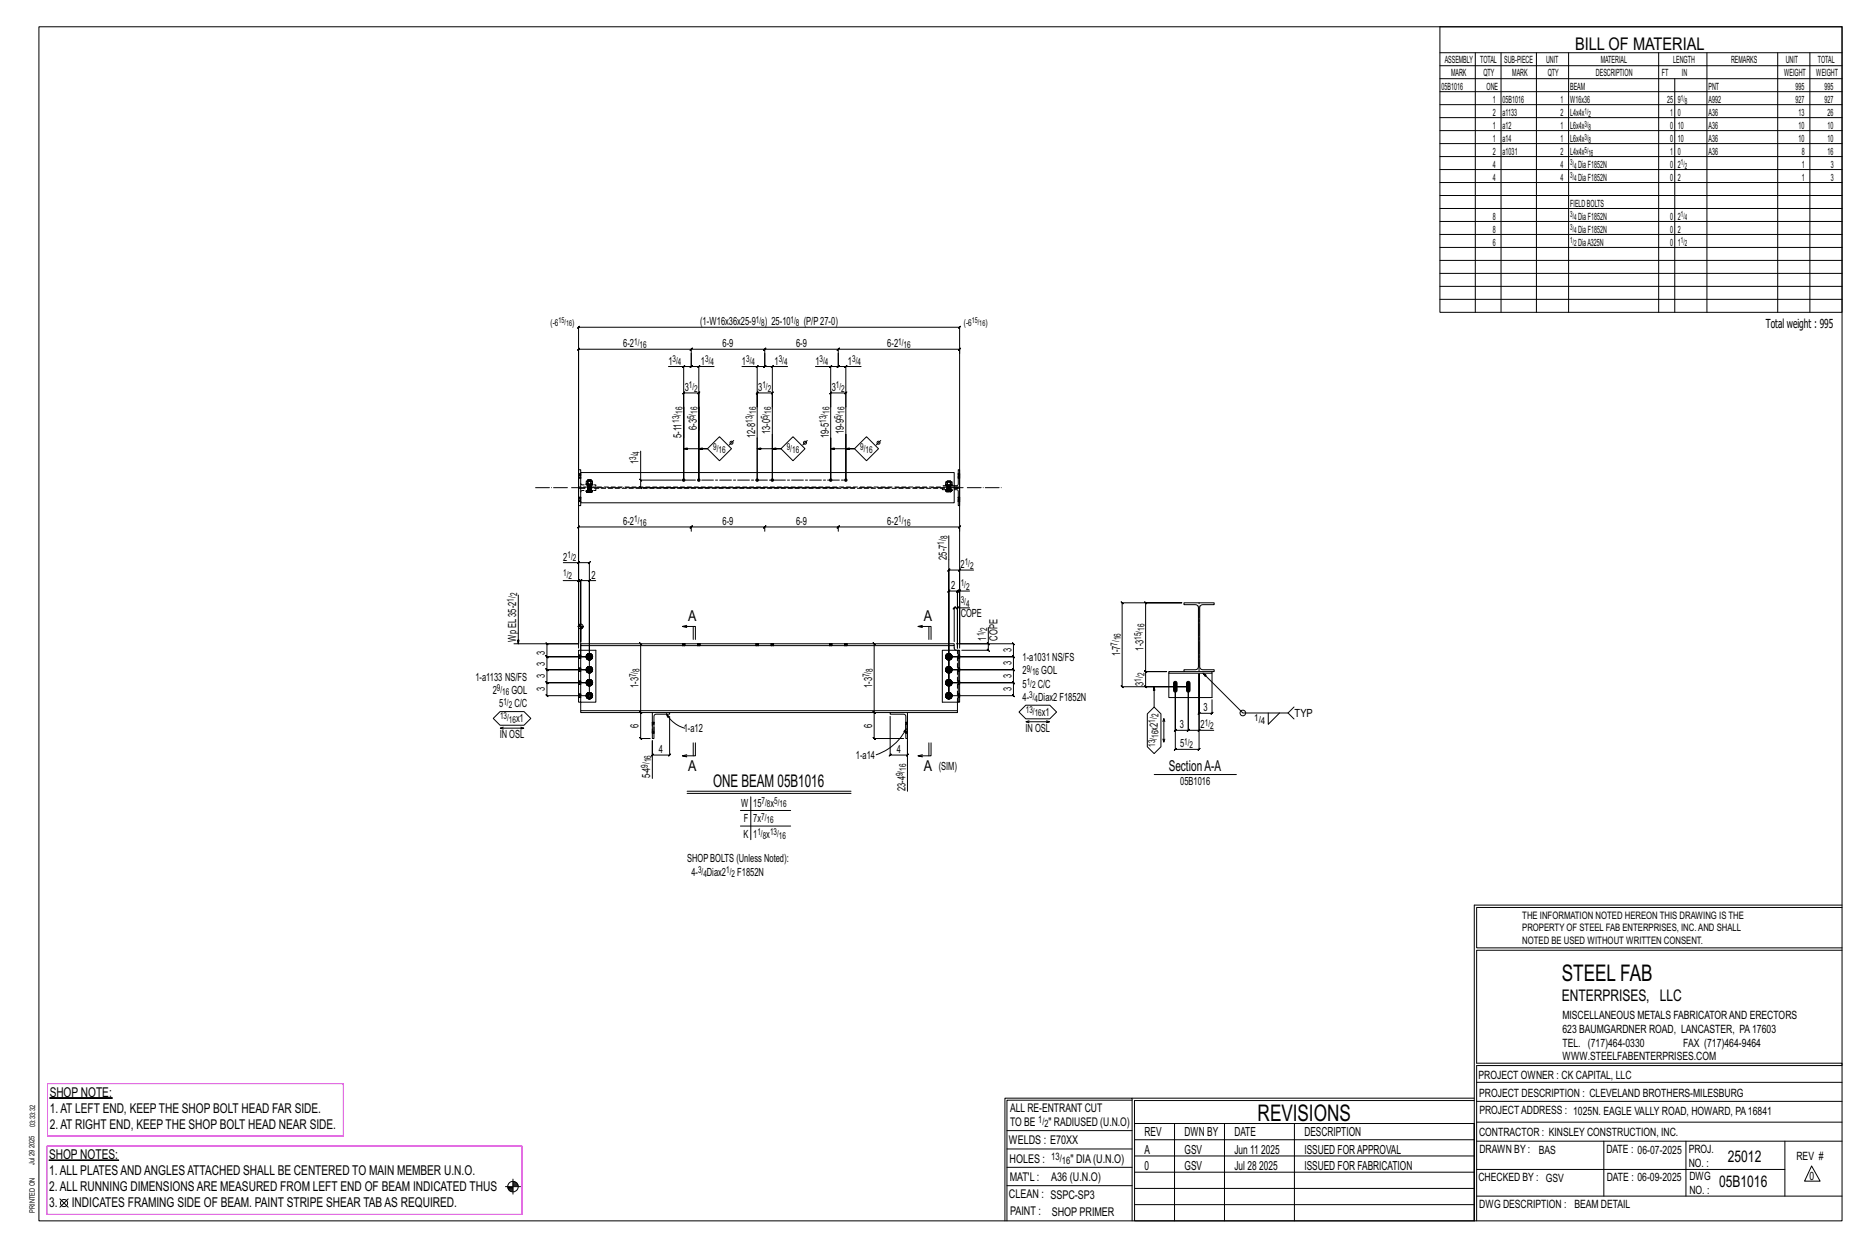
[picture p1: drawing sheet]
<svg xmlns="http://www.w3.org/2000/svg" width="914mm" height="610mm" viewBox="0 0 914 610" stroke-linecap="round" stroke-linejoin="round" font-family="sans-serif">
<g fill="#000" stroke="#000" stroke-width=".49">
<path d="M575 334h1v4a.9 .9 0 0 1-1 1 .9 .9 0 0 1-1-1zM581 334h1l1 4a.9 .9 0 0 1-1 1 .9 .9 0 0 1-1-1zM24 537h31zM24 568h34z"/>
<circle cx="335" cy="235" r=".6"/>
<circle cx="342" cy="235" r=".6"/>
<circle cx="371" cy="235" r=".6"/>
<circle cx="378" cy="235" r=".6"/>
<circle cx="407" cy="235" r=".6"/>
<circle cx="414" cy="235" r=".6"/>
</g>
<g fill="none" stroke="#000" stroke-width=".49">
<path d="M19 13h883v584h-883zM705 13h197v140h-197zM705 26h197M705 32h197M705 39h197M722 26v127M735 26v127M752 26v127M768 26v127M812 26v127M820 39v114M836 26v127"/>
<path d="M870 26v127M886 26v127M705 45h197M705 51h197M705 58h197M705 64h197M705 70h197M705 77h197M705 83h197M705 89h197M705 96h197M705 102h197"/>
<path d="M705 108h197M705 115h197M705 121h197M705 127h197M705 134h197M705 140h197M705 146h197M327 179h8v56v-43l-1 1 1-1h7v1l1-1h-1v43v-56h8M335 179l-1 1 1-1zM338 173v6h1l-1 1v-1h-3M338 173v6v1l1-1h-1h4M338 173l1-3-1 1h-55l1-1-1 1v70"/>
<path d="M338 171h36l1-1-1 3M339 170l-1 1zM342 180l1-1zM363 179h8v20v-7l-1 1 1-1h7v1l1-1h-1v7M371 179l-1 1zM374 173v6h1l-1 1v-1h-3M374 173v6v1l1-1h-1h4M374 171h36l1-1-1 3M375 170l-1 1zM378 180l1-1zM386 179h-8v20M399 179h8v20"/>
<path d="M406 180l1-1zM410 171l1-1-1 1zM410 173v6h1l-1 1v-1h-3M410 173v6v1l1-1h-1h4M410 171h60h-1l1-1v3M415 179l-1 1zM422 179h-8v20M371 199v36M378 199v36M407 199v-7l-1 1 1-1h7v1l1-1h-1v7M407 199v36M414 199v36"/>
<path d="M335 214v-15v36M335 220h11h-4M342 210v-11v36M352 214l6 6-6 5-6-5zM359 215l-2 3M371 214v21zM371 220h11h-4M378 213v22zM388 214l6 6-6 5-6-5zM395 215l-2 3M407 220h11h-4M424 214l6 6-6 5-6-5z"/>
<path d="M431 215l-2 3M283 232h.1M283 234h.1M284 231h183v15h-183zM284 239h-1v8h1v-1M284 231v-1h-1v8h1M284 232h.1M284 234h.1M287 237h3zM287 240h.1M287 237v-2h1v2M287 240l1 1"/>
<path d="M287 240h1h-1l1 1-1-1M288 237h.1M288 238h.1M288 239h.1M288 240h.1M289 240h-1v1M289 237v-2h-1h1h1v2M289 237h.1M289 238h.1M289 239h.1M289 240h.1M290 240h.1"/>
<path d="M313 234l1 1zM314 221v14h20M314 235v4l-1-1 1 1h96M463 237l3 1zM463 240h.1M463 237v-1h1v1M463 240l1 1M463 240h1h-1l1 1-1-1M464 238h.1M464 239h.1M464 240h.1M465 240h-1v1"/>
<path d="M465 237v-1l-1-1 2 1v1M465 238h.1M465 239h.1M465 240h.1M466 240h.1M467 238h2v1h-2M467 238l2-1v-7h1v8h-2M468 239h2v8h-1v-7h-2M469 232h.1M469 234h.1M470 232h.1M470 234h.1"/>
<path d="M283 243h.1M283 245h.1M284 243h.1M284 245h.1M288 241v-1h2l-1 1M288 241l2-1-1 1M290 240l-1 1M338 260l1-3-1 1h-55l1-1-1 1v59M338 258h36l1-1-1 3M339 257l-1 1zM374 258h36l1-1-1 3M375 257l-1 1z"/>
<path d="M410 258l1-1-1 1zM410 258h60h-1l1-1v3M464 241v-1h2l-1 1M464 241l2-1-1 1M466 240l-1 1M469 243h.1M469 245h.1M470 243h.1M470 245h.1M276 275h7v40v-31h-7M283 275h5v1l1-1h-1v65h-20v1l-1-1h1v-6v1l-1-1h1h20h-20v1l-1-1h1v-6l-1-1 1 1h20h-20l-1-1 1 1v-7v1l-1-1 1 1-1-1h1v-6l-1-1 1 1h15M284 275l-1 1z"/>
<path d="M464 262v78v-61l1-1-1 1h6M470 278l-1 1zM477 279h-7v36h26v-1l1 1h-1v6l1 1-1-1h-32h32l1 1-1-1v7v-1l1 1h-1h-32h32v-1l1 1h-1v6l1 1-1-1h-32h32l1 1-1-1v6l1 1-1-1h-32v-51v1l1-1h-1h5l-1 1 1-1v28M254 291v24M283 285l1-1zM283 284h9M288 285l1-1zM288 284v37h-20h20M468 298l1-1zM469 297h-2h1l-1 1v-1v17M469 290l1-1zM470 289h-1l-1 1 1-1v28"/>
<path d="M475 289h-5v28M475 297h-6v20M549 294v1h29h-17l-1-1 1 1v34l-1-1 1 1h10h-10l-1-1 1 1v7l-1-1 1 1h21h-33h1l-1-1v1v-41h1zM580 295h14v1h-6l-1 1v30l2 1h5v1h-14v-1h6l1-2v-29l-2-1h-5zM252 315h31M283 306h3M283 318h1v26h-1zM283 315v-155v1l1-1h-1h187l-1 1 1-1v155M283 306h.1M284 306h.1M284 305v1M284 315h183v1h-183z"/>
<path d="M284 305v9v-30v1l1-1-1 1 1-1h-1v37M284 316v2h8v26h-8v4M284 306v2M285 306v2M285 306v1M288 320h-1M288 320v1M289 320h-1M314 315l-1-1 1 1v34l-1-1 1 1-1-1 1 1v12h-1l1 1v-1h4M334 315h.1M334 316h.1M335 315h.1"/>
<path d="M335 316h.1M336 307l-2-1h6v7M336 306h-2M339 306v7M341 315h.1M341 316h.1M343 315h.1M343 316h.1M370 315h.1M370 316h.1M371 315h.1M371 316h.1"/>
<path d="M377 315h.1M377 316h.1M379 315h.1M379 316h.1M406 315h.1M406 316h.1M407 315h.1M407 316h.1M413 315h.1M413 316h.1M415 315h.1M415 316h.1"/>
<path d="M428 315l-1-1 1 1v34l-1-1 1 1-1-1 1 1v12h-1l1 1v-1h14M452 307l-3-1h7v7M452 306h-3M455 306v7M464 320h-1M464 320v1M465 320h-1M467 316v1l1 1M469 318h1v26h-1zM469 318h-8v26h8M483 314l1 1zM484 307v8h-16"/>
<path d="M484 315v3h-1l1 1v-1h-13M287 334h.1M287 328h.1M287 321h.1M287 340h.1M287 333v1M287 327v1M287 335h1M287 329h1M287 322l1 1M287 334v1M287 321v1"/>
<path d="M288 340l-1-1v1v1h1M288 334l-1-1v1v1l1-1M288 327h-1v1v1l1-1M288 321l-1-1v1v1h1M288 335v1M288 328v1M288 322v1M288 339h-1M288 333h-1M288 326l-1 1M288 335h1M288 329h1"/>
<path d="M288 322l1 1M288 339v1M288 339h1h1l-1 1M288 332v1M288 333h1h1h-1M288 326v1M288 327l1-1 1 1h-1M288 320h1h1l-1 1M289 339l1 1v1M289 333l1 1v1M289 327l1 1M289 320l1 1v1"/>
<path d="M289 339h-1M289 333h-1M289 326l-1 1M289 335h1h-1h-1M289 328l1 1h-1h-1M289 322h1l-1 1-1-1M289 334l1 1M289 328h1v1M289 322h1M290 334l-1 1M290 328l-1 1M290 321l-1 1"/>
<path d="M290 339v1h-1M290 333l-1 1M290 327h-1M290 320v1h-1M290 340h.1M290 333v1M290 327v1M290 321h.1M463 334h.1M463 328h.1M463 321h.1M463 327v1"/>
<path d="M463 333v1M463 340h.1M463 322l1 1M463 329h1M463 335h1M463 321v1M463 334v1M464 321l-1-1v1v1h1M464 327h-1v1v1l1-1M464 334l-1-1v1v1l1-1M464 340l-1-1v1v1h1M464 322v1"/>
<path d="M464 328v1M464 335v1M464 326l-1 1M464 333h-1M464 339h-1M464 322l1 1M464 329h1M464 335h1M464 320h1h1l-1 1M464 326v1M464 327l1-1 1 1h-1M464 332v1"/>
<path d="M464 333h1h1h-1M464 339v1M464 339h1h1l-1 1M465 320l1 1v1M465 327l1 1M465 333l1 1v1M465 339l1 1v1M465 326l-1 1M465 333h-1M465 339h-1M465 322h1l-1 1-1-1M465 328l1 1h-1h-1"/>
<path d="M465 335h1h-1h-1M465 322h1M465 328h1v1M465 334l1 1M465 321v1M465 328v1M465 334v1M466 320v1h-1M466 327h-1M466 333l-1 1M466 339v1h-1M466 321h.1"/>
<path d="M466 327v1M466 333v1M466 340h.1M565 336v10M572 329v12h21v-12M580 329h-8h21M587 330v37v-1l-1 1h1h-12l1-1-1 1v-31v21v1l1-1h-1h7l-1 1 1-1v-21v21l-1 1 1-1h5M589 329l19 20h23l2-3M241 351l4-3h12l3 3-3 4h-12zM245 356h11l-1 1M246 356h-1l1 1M255 356h1"/>
<path d="M287 341l1 1M287 340v1M288 341v1M288 341l1 1M289 341h1l-1 1-1-1M289 341h1M290 340l-1 1M319 353h.1M319 359h.1M319 349h9h-7l-1 1v11h-1zM320 353h.1M320 359h.1"/>
<path d="M326 349l1 2zM326 349a15 15 0 0 0 9 7M328 350v19l-1 1 1-1h-9h1l-1 1v-1v-7v19M328 349h108M436 349h8v12h-1v-11l-1-1h-6zM443 353h.1M443 359h.1M444 357l-1 1h-1zM444 357a25 25 0 0 1-15 12M444 350v19h1l-1 1v-1h-8l-1 1 1-1v-19M444 353h.1M444 359h.1"/>
<path d="M463 341l1 1M463 340v1M464 341v1M464 341l1 1M465 341h1l-1 1-1-1M465 341h1M465 340v1M469 348h-185v1h35M469 344v5h-25M499 348l3-3h12l3 3-3 4h-12zM502 353h12l-2 1M504 353h-2l2 1"/>
<path d="M512 353h2M565 346l3 3v16l-3 4-3-4v-16zM569 353l1-1v1M570 352v11l-1-1M587 357l-1 1zM593 342v7l1-1-1 1h-6v-1l-1 1h1v-19v27h7M621 349v5l5-5M631 349l2 3M336 369l-2 1M339 363v7M340 363v7h-6h2M444 362v25"/>
<path d="M452 369l-3 1M455 363v7M456 363v7h-7h3M565 379h40M570 362v1M336 387h81M336 388h81M362 397h25M368 390v21M362 404h25M722 443v154M722 443h180"/>
<path d="M902 444h-179v20h179M902 465h-179v55h179v1h-179v76M554 538h-61v59M554 537h168M722 538h-167v13M723 539h179M723 530h179M493 553h61M555 550h167v47h-167zM555 558h167M575 550v47M599 550v47"/>
<path d="M634 550v47M723 549h179M723 558h179M785 558v27M825 558v27M874 558v27M251 577v7M251 579h2M251 580h3M251 578h2M493 571h61M493 562h61"/>
<path d="M555 573h167M555 566h167M723 572h151M887 570l4 8h-8zM29 587l4 4M33 587l-4 4M247 581h8M249 581h2M249 582h2M250 583h1M492 597v-60h62v60M493 580h61"/>
<path d="M555 589h167M555 581h167M723 585h179"/>
<circle cx="358" cy="217" r=".7"/>
<circle cx="394" cy="217" r=".7"/>
<circle cx="430" cy="217" r=".7"/>
<circle cx="284" cy="306" r="1.2"/>
<circle cx="608" cy="349" r="1.4"/>
<circle cx="31" cy="589" r="1.8"/>
<circle cx="251" cy="581" r="2.6"/>
</g>
<path d="M23 530h145v26h-145zM23 561h233v33h-233z" fill="none" stroke="#f0f" stroke-width=".5"/>
<g fill="none" stroke="#000" stroke-width=".49" stroke-dasharray="2 1.4">
<path d="M283 233h1M283 232h1M283 232h.1M283 234h.1M283 234h1M283 233l1 1M284 239h183M284 232h-1M284 232h.1M284 233h-1h1M287 240h.1M287 237h1h-1v-2h1v2v-2v2h1h-1"/>
<path d="M287 240l1 1M287 240h1M288 238h.1M288 238v1M288 239v1M288 239h.1M288 237h.1M288 237v1M288 237v3zM288 240h.1M288 235h.1M288 235h1"/>
<path d="M288 237h-1h1M288 237h1M288 239v-1M288 238v-1M288 238v1zM288 237v1zM288 239l1-1M288 238h1M288 239l1 1zM288 238l1-1M288 240h2M289 239v-1"/>
<path d="M289 239v1M289 238v-1M289 240h.1M289 237h.1M289 235h.1M289 240h1M289 237h1M289 235v2zM289 237h1h-1v-2h1v2M289 237v3zM289 239h.1M289 240v-1"/>
<path d="M289 238h.1M290 240l-1 1zM290 237h.1M290 240h.1M292 238v-1h-7l-1-1M461 239v1h6M463 240h.1M463 237h1h-1v-1h1v1v-1v1h1h-1M463 240l1 1M463 240h1M464 238h.1M464 238v1"/>
<path d="M464 239v1M464 239h.1M464 238v2zM464 240h.1M464 236v-1M464 236h1M464 236h.1M464 238h-1l1-1M464 238h1M464 237h1M464 239v-1M464 235h1"/>
<path d="M464 238v1zM464 239l1-1M464 239l1 1zM464 240h2M465 239v-1M465 239v1M465 238h.1M465 240h.1M465 236h.1M465 240h1M465 238h1M465 237h1"/>
<path d="M465 235v1M465 236v1zM465 237h1h-1v-1h1v1M465 238v2zM465 239h.1M465 240v-1M466 240l-1 1zM466 238h.1M466 237v1M466 240h.1M467 238h-6M467 238h-183"/>
<path d="M469 234h.1M469 233h1l-1-1M469 234h1M470 232h-1M470 233h-1M470 234h-1M470 234h.1M470 232h.1M470 233l-1-1M283 244h1M283 243h.1M283 245h.1"/>
<path d="M283 245h1M284 241l1-1h7v-1M284 243h-1M284 243h.1M284 245l-1-1 1 1M287 240v1M287 241v-1l1 1-1-1h1M288 241h.1M288 240v1l1-1M288 241v-1h1M289 241h.1M289 241l1-1"/>
<path d="M463 240v1M463 241v-1l1 1-1-1h1M464 241h.1M464 240v1l1-1M464 241v-1h1M465 241h.1M465 241l1-1M469 245h.1M469 244l1 1-1-1M469 245h1M470 243h-1M470 245h-1"/>
<path d="M470 245h.1M470 243h.1M470 244l-1-1M470 244h-1M288 320h1zM288 320h.1M288 320h1h-1h1zM289 320h1zM289 320h1M289 320l1 1zM334 315v1M334 315h.1"/>
<path d="M335 315v1zM335 315l-1 1M335 316h-1M335 315v1M335 315h.1M335 316h.1M335 316v-1M341 315v1M341 315h1M342 315l-1 1M342 315v1M342 315v1z"/>
<path d="M342 316h.1M343 315h.1M343 316h.1M343 316v-1M370 315v1M370 315h.1M371 315v1zM371 315l-1 1M371 316h-1M371 315v1M371 315h.1M371 316h.1"/>
<path d="M371 316v-1M377 315v1M377 315h1M378 315l-1 1M378 315v1M378 315v1zM378 316h.1M379 315h.1M379 316h.1M379 316v-1M406 315v1M406 315h.1"/>
<path d="M407 315v1zM407 315l-1 1M407 316h-1M407 315v1M407 315h.1M407 316h.1M407 316v-1M413 315v1M413 315h.1M414 315l-1 1M414 315v1zM414 315v1"/>
<path d="M414 316h.1M415 315h.1M415 316h.1M415 316v-1M464 320h1zM464 320h.1M464 320h1h-1h1zM465 320h1zM465 320h1M465 320l1 1zM283 340h1M283 335h1z"/>
<path d="M283 335h.1M283 334l1 1M283 334h1M283 333h1M283 328l1 1zM283 328h.1M283 328h1M283 327h1M283 322h1zM283 322h.1M283 322h1M283 321h1"/>
<path d="M284 334h-1l1 1M284 328h-1h1M284 322l-1-1 1 1M287 334v1zM287 328h.1M287 321v1zM287 334l1-1-1 1 1 1-1-1M287 328l1-2-1 2 1 1-1-1M287 321l1-1-1 1 1 2-1-2M287 340h.1M287 333v1zM287 335h.1"/>
<path d="M287 327v1zM287 328v1zM287 321h.1M287 322h.1M287 335v-1M287 333v1M287 327v1M287 322v-1M287 339v1zM287 339h1zM287 333h.1M287 335h1z"/>
<path d="M287 333h1zM287 327h.1M287 329h1zM287 327l1-1zM287 320v1zM287 322l1 1zM287 320h1zM287 339h1M287 335h1M287 333h1M287 329h1M287 327l1-1"/>
<path d="M287 322l1 1M287 320h1M288 340v-1M288 334v1M288 334v-1M288 328v1M288 327h.1M288 322h.1M288 321v-1M288 334h.1M288 328h.1M288 321v1z"/>
<path d="M288 339h1zM288 335h1zM288 333h1zM288 329h1zM288 326h1zM288 323h1zM288 340l-1-1v1v1h1M288 333h-1v1v-1v2h1M288 327h-1v1v-1v1v1v-1v1l1-1M288 321l-1-1v1v1h1M288 340h.1M288 334v1z"/>
<path d="M288 334v-1zM288 327v1zM288 321h.1M288 339h.1M288 335v1zM288 333v-1zM288 329h.1M288 326h.1M288 323h.1M288 335v1v-1v1v-1zM288 335h.1M288 333h.1"/>
<path d="M288 322v1zM288 340h1zM288 339h1h-1h1zM288 332v1v-1v1M288 336l1-1zM288 336l1-1M288 335h1M288 332l1 1-1-1 1 1zM288 332l1 1zM288 326v1M288 329h1M288 328h1z"/>
<path d="M288 327h1zM288 326h1h-1h1v1zM288 323h1M288 322l1 1M288 322h1zM288 321h1zM289 340h.1M289 339v1M289 335h.1M289 335v-1zM289 333v1zM289 333h.1"/>
<path d="M289 329v-1M289 328h.1M289 327h.1M289 322h.1M289 321h.1M289 320v1M289 339h1zM289 339h1M289 335h1zM289 335h1M289 333h1zM289 333h1"/>
<path d="M289 329h1zM289 329h1M289 326l1 1zM289 326l1 1M289 323l1-1zM289 323l1-1M289 334h.1M289 327v1zM289 339l1 1zM289 333l1 1zM289 326l1 2zM289 321v1z"/>
<path d="M289 340h1v-1M289 334l1 1M289 334l1-1M289 328h1v1M289 327h1M289 322h1M289 321h1v-1M290 339l-1 1 1 1M290 335v-1M290 333h-1l1 2M290 329v-1M290 327h-1l1 1"/>
<path d="M290 322v-1M290 320l-1 1 1 1M290 339v1zM290 333h.1M290 327h.1M290 320v1zM290 340h.1M290 333v1zM290 333v1M290 327v1zM290 327v1M290 321h.1"/>
<path d="M290 335h.1M290 328v1zM290 322h.1M290 334l-1 1zM290 328l-1 1zM290 321l-1 2zM290 334v1zM290 328h.1M290 321v1zM463 321v1zM463 328h.1M463 334v1z"/>
<path d="M463 321l1-1-1 1 1 2-1-2M463 328l1-2-1 2 1 1-1-1M463 334l1-1-1 1 1 1-1-1M463 321h.1M463 322h.1M463 327v1zM463 328v1zM463 333v1zM463 335h.1M463 340h.1M463 322v-1M463 327v1"/>
<path d="M463 335v-1M463 333v1M463 320v1zM463 322l1 1zM463 320h1zM463 327h.1M463 329h1zM463 327l1-1zM463 333h.1M463 335h1zM463 333h1zM463 339v1z"/>
<path d="M463 339h1zM463 322l1 1M463 320h1M463 329h1M463 327l1-1M463 335h1M463 333h1M463 339h1M464 322h.1M464 321v-1M464 328v1M464 327h.1"/>
<path d="M464 334v1M464 334v-1M464 340v-1M464 321v1zM464 328h.1M464 334h.1M464 323h1zM464 329h1zM464 326h1zM464 335h1zM464 333h1zM464 339h1z"/>
<path d="M464 321l-1-1v1v1h1M464 327h-1v1v-1v1v1v-1v1l1-1M464 333h-1v1v-1v2h1M464 340l-1-1v1v1h1M464 321h.1M464 327v1zM464 334v1zM464 334v-1zM464 340h.1M464 323h.1M464 329h.1M464 326h.1"/>
<path d="M464 335v1zM464 333v-1zM464 339h.1M464 322v1zM464 335v1v-1v1v-1zM464 335h.1M464 333h.1M464 323h1M464 322l1 1M464 322h1zM464 321h1zM464 326v1"/>
<path d="M464 329h1M464 328h1zM464 327h1zM464 326h1h-1h1v1zM464 332v1v-1v1M464 336l1-1zM464 336l1-1M464 335h1M464 332l1 1-1-1 1 1zM464 332l1 1zM464 340h1zM464 339h1h-1h1z"/>
<path d="M465 322h.1M465 321h.1M465 320v1M465 329v-1M465 328h.1M465 327h.1M465 335h.1M465 335v-1zM465 333v1zM465 333h.1M465 340h.1M465 339v1"/>
<path d="M465 323l1-1zM465 323l1-1M465 329h1zM465 329h1M465 326l1 1zM465 326l1 1M465 335h1zM465 335h1M465 333h1zM465 333h1M465 339h1zM465 339h1"/>
<path d="M465 327v1zM465 334h.1M465 326l1 2zM465 333l1 1zM465 339l1 1zM465 321v1zM465 322h1M465 321h1v-1M465 328h1v1M465 327h1M465 334l1 1M465 334l1-1"/>
<path d="M465 340h1v-1M466 322l-1-1M466 320l-1 1 1 1M466 329l-1-1M466 327h-1l1 1M466 335l-1-1M466 333h-1l1 2M466 339l-1 1 1 1M466 320v1zM466 327h.1M466 333h.1M466 339v1z"/>
<path d="M466 321h.1M466 327v1zM466 327v1M466 333v1zM466 333v1M466 340h.1M466 322h.1M466 328v1zM466 335h.1M466 321l-1 2zM466 328l-1 1zM466 334l-1 1z"/>
<path d="M466 321v1zM466 328h.1M466 334v1zM469 320l1 1zM469 321h1h-1M469 327h1zM469 327l1 1-1-1M469 333h1zM469 334h1l-1-1M469 340h1zM470 321h.1M470 321h-1"/>
<path d="M470 322h-1M470 327h.1M470 327h-1M470 328h-1M470 333h.1M470 334l-1-1M470 334h-1M470 335h-1M470 340h.1M283 341h1zM283 341h.1M283 341h1"/>
<path d="M284 341l-1-1 1 1M287 340v1zM287 340l1-1-1 1 1 2-1-2M287 341h.1M287 341v-1M287 341l1 1zM287 341l1 1M288 341h.1M288 340v1zM288 342h1zM288 342h.1M288 341v1z"/>
<path d="M288 342h1M288 341l1 1M288 341h1zM289 341h.1M289 342l1-1zM289 342l1-1M289 340v1zM289 341h1M290 341v-1M290 341h.1M290 340l-1 2zM290 340v1z"/>
<path d="M319 354h1M319 353h.1M319 359h.1M319 358l1 1M319 358h1M319 359h1M320 353h-1M320 353h.1M320 358v-4h-1v4h1M443 359h.1M443 354v4h1v-4h-1M443 359h1"/>
<path d="M444 353h-1M444 358h-1M444 359h.1M444 353h.1M444 354l-1-1M444 354h-1M463 340v1zM463 340l1-1-1 1 1 2-1-2M463 341h.1M463 341v-1M463 341l1 1zM463 341l1 1"/>
<path d="M464 341h.1M464 340v1zM464 342h1zM464 342h.1M464 341v1zM464 342h1M464 341l1 1M464 341h1zM465 341h.1M465 342l1-1zM465 342l1-1M465 340v1z"/>
<path d="M465 341h1M466 341l-1-1M466 341h.1M466 340l-1 2zM466 340v1zM469 344v-26M469 340h1h-1M470 340h-1M470 341h-1"/>
</g>
<path d="M262 239h229" fill="none" stroke="#000" stroke-width=".49" stroke-dasharray="6.8 1 0 1"/>
<path d="M335 235h79M587 329v-34" fill="none" stroke="#000" stroke-width=".49" stroke-dasharray="5.8 1 1 1"/>
<g font-size="11.2">
<text x="764" y="480">STEEL FAB</text>
<text x="616" y="548">REVISIONS</text>
</g>
<g font-size="8.6">
<text x="771" y="24">BILL OF MATERIAL</text>
<text x="349" y="385">ONE BEAM 05B1016</text>
</g>
<g font-size="7.9">
<text x="765" y="490">ENTERPRISES, LLC</text>
<text x="846" y="569">25012</text>
<text x="842" y="581">05B1016</text>
</g>
<g font-size="7.3">
<text x="337" y="304">A</text>
<text x="452" y="304">A</text>
<text x="337" y="377">A</text>
<text x="452" y="377">A</text>
<text x="572" y="377">SectionA-A</text>
</g>
<g font-size="6.6">
<text x="24" y="537">SHOP NOTE:</text>
<text x="24" y="545">1.AT LEFT END, KEEP THE SHOP BOLT HEAD FAR SIDE.</text>
<text x="24" y="552">2.AT RIGHT END, KEEP THE SHOP BOLT HEAD NEAR SIDE.</text>
<text x="24" y="567">SHOP NOTES:</text>
<text x="24" y="575">1.ALL PLATESANDANGLESATTACHED SHALL BE CENTERED TO MAIN MEMBER U.N.O.</text>
<text x="24" y="583">2.ALL RUNNING DIMENSIONSARE MEASURED FROM LEFT END OF BEAM INDICATED THUS</text>
<text x="24" y="591">3.</text>
<text x="35" y="591">INDICATES FRAMING SIDE OF BEAM. PAINT STRIPE SHEAR TABAS REQUIRED.</text>
</g>
<g font-size="6.1">
<text x="864" y="161">Total weight : 995</text>
<text x="560" y="556">REV</text>
<text x="580" y="556">DWN BY</text>
<text x="604" y="556">DATE</text>
<text x="639" y="556">DESCRIPTION</text>
<text x="560" y="564">A</text>
<text x="580" y="564">GSV</text>
<text x="604" y="564">Jun 11</text>
<text x="617" y="564">2025</text>
<text x="639" y="564">ISSUED FORAPPROVAL</text>
<text x="560" y="572">0</text>
<text x="580" y="572">GSV</text>
<text x="604" y="572">Jul 28</text>
<text x="616" y="572">2025</text>
<text x="639" y="572">ISSUED FOR FABRICATION</text>
</g>
<g font-size="5.9">
<text x="494" y="560">WELDS : E70XX</text>
<text x="494" y="569">HOLES :</text>
<text x="524" y="569">&quot; DIA(U.N.O)</text>
<text x="494" y="578">MAT'L :</text>
<text x="515" y="578">A36 (U.N.O)</text>
<text x="494" y="586">CLEAN : SSPC-SP3</text>
<text x="495" y="595">PAINT :</text>
<text x="515" y="595">SHOP PRIMER</text>
</g>
<g font-size="5.8">
<text x="494" y="544">ALL RE-ENTRANT CUT</text>
<text x="494" y="551">TO BE</text>
<text x="513" y="551">&quot; RADIUSED (U.N.O)</text>
</g>
<g font-size="5.6">
<text x="765" y="499">MISCELLANEOUS METALS FABRICATORAND ERECTORS</text>
<text x="765" y="505">623 BAUMGARDNER ROAD, LANCASTER, PA17603</text>
<text x="765" y="512">TEL. (717)464-0330</text>
<text x="824" y="512">FAX (717)464-9464</text>
<text x="765" y="519">WWW.STEELFABENTERPRISES.COM</text>
<text x="724" y="528">PROJECT OWNER : CK CAPITAL, LLC</text>
<text x="724" y="537">PROJECT DESCRIPTION : CLEVELAND BROTHERS-MILESBURG</text>
<text x="724" y="545">PROJECTADDRESS : 1025N. EAGLE VALLY ROAD, HOWARD, PA16841</text>
<text x="724" y="556">CONTRACTOR : KINSLEY CONSTRUCTION, INC.</text>
<text x="724" y="564">DRAWN BY :</text>
<text x="753" y="564">BAS</text>
<text x="786" y="564">DATE : 06-07-2025</text>
<text x="827" y="564">PROJ.</text>
<text x="879" y="568">REV #</text>
<text x="827" y="571">NO. :</text>
<text x="724" y="578">CHECKED BY : GSV</text>
<text x="787" y="578">DATE : 06-09-2025</text>
<text x="827" y="578">DWG</text>
<text x="886" y="578">0</text>
<text x="827" y="584">NO. :</text>
<text x="724" y="591">DWG DESCRIPTION : BEAM DETAIL</text>
</g>
<g font-size="5.5">
<text x="343" y="159">(1-W16x36x25-9</text>
<text x="374" y="159">) 25-10</text>
<text x="393" y="159">(P/P27-0)</text>
<text x="305" y="170">6-2</text>
<text x="354" y="170">6-9</text>
<text x="390" y="170">6-9</text>
<text x="434" y="170">6-2</text>
<text x="327" y="178">1</text>
<text x="343" y="178">1</text>
<text x="363" y="178">1</text>
<text x="379" y="178">1</text>
<text x="399" y="178">1</text>
<text x="415" y="178">1</text>
<text x="335" y="191">3</text>
<text x="371" y="191">3</text>
<text x="407" y="191">3</text>
<text x="334" y="214" transform="rotate(-90 334 214)">5-11</text>
<text x="341" y="210" transform="rotate(-90 341 210)">6-3</text>
<text x="370" y="214" transform="rotate(-90 370 214)">12-8</text>
<text x="377" y="213" transform="rotate(-90 377 213)">13-0</text>
<text x="406" y="214" transform="rotate(-90 406 214)">19-5</text>
<text x="413" y="213" transform="rotate(-90 413 213)">19-9</text>
<text x="313" y="227" transform="rotate(-90 313 227)">1</text>
<text x="305" y="257">6-2</text>
<text x="354" y="257">6-9</text>
<text x="390" y="257">6-9</text>
<text x="434" y="257">6-2</text>
<text x="276" y="274">2</text>
<text x="463" y="274" transform="rotate(-90 463 274)">25-7</text>
<text x="470" y="278">2</text>
<text x="290" y="283">2</text>
<text x="466" y="288">2</text>
<text x="470" y="302">COPE</text>
<text x="253" y="314" transform="rotate(-90 253 314)">Wp EL35-2</text>
<text x="483" y="313" transform="rotate(-90 483 313)">1</text>
<text x="488" y="313" transform="rotate(-90 488 313)">COPE</text>
<text x="267" y="320" transform="rotate(-90 267 320)">3</text>
<text x="495" y="319" transform="rotate(-90 495 319)">3</text>
<text x="501" y="323">1-a1031 NS/FS</text>
<text x="548" y="321" transform="rotate(-90 548 321)">1-7</text>
<text x="560" y="318" transform="rotate(-90 560 318)">1-3</text>
<text x="267" y="326" transform="rotate(-90 267 326)">3</text>
<text x="495" y="326" transform="rotate(-90 495 326)">3</text>
<text x="501" y="330">2</text>
<text x="510" y="330">GOL</text>
<text x="233" y="333">1-a1133 NS/FS</text>
<text x="267" y="332" transform="rotate(-90 267 332)">3</text>
<text x="495" y="332" transform="rotate(-90 495 332)">3</text>
<text x="560" y="335" transform="rotate(-90 560 335)">3</text>
<text x="241" y="340">2</text>
<text x="250" y="340">GOL</text>
<text x="267" y="338" transform="rotate(-90 267 338)">3</text>
<text x="313" y="337" transform="rotate(-90 313 337)">1-3</text>
<text x="427" y="337" transform="rotate(-90 427 337)">1-3</text>
<text x="495" y="338" transform="rotate(-90 495 338)">3</text>
<text x="501" y="336">5</text>
<text x="508" y="336">C/C</text>
<text x="244" y="346">5</text>
<text x="252" y="346">C/C</text>
<text x="501" y="343">4-</text>
<text x="508" y="343">Diax2 F1852N</text>
<text x="589" y="348">3</text>
<text x="253" y="353">x1</text>
<text x="510" y="350">x1</text>
<text x="634" y="351">TYP</text>
<text x="313" y="356" transform="rotate(-90 313 356)">6</text>
<text x="335" y="358">1-a12</text>
<text x="427" y="356" transform="rotate(-90 427 356)">6</text>
<text x="502" y="358">IN OSL</text>
<text x="567" y="358" transform="rotate(-90 567 358)">x2</text>
<text x="577" y="356">3</text>
<text x="588" y="356">2</text>
<text x="245" y="361">IN OSL</text>
<text x="578" y="366">5</text>
<text x="323" y="368">4</text>
<text x="419" y="371">1-a14</text>
<text x="439" y="368">4</text>
<text x="459" y="377">(SIM)</text>
<text x="318" y="381" transform="rotate(-90 318 381)">5-4</text>
<text x="578" y="384">05B1016</text>
<text x="443" y="387" transform="rotate(-90 443 387)">23-4</text>
<text x="363" y="395">W</text>
<text x="369" y="395">15</text>
<text x="377" y="395">x</text>
<text x="364" y="402">F</text>
<text x="369" y="402">7x</text>
<text x="364" y="410">K</text>
<text x="369" y="410">1</text>
<text x="375" y="410">x</text>
<text x="336" y="422">SHOPBOLTS (Unless Noted):</text>
<text x="338" y="428">4-</text>
<text x="346" y="428">Diax2</text>
<text x="361" y="428">F1852N</text>
</g>
<g font-size="5">
<text x="745" y="450">THE INFORMATION NOTED HEREON THIS DRAWING IS THE</text>
<text x="745" y="456">PROPERTY OF STEEL FAB ENTERPRISES, INC.AND SHALL</text>
<text x="745" y="462">NOTED BE USED WITHOUT WRITTEN CONSENT.</text>
<text x="508" y="550">1/</text>
<text x="511" y="551">2</text>
<text x="515" y="568">13/</text>
<text x="520" y="570">16</text>
</g>
<g font-size="4.9">
<text x="707" y="31">ASSEMBLY</text>
<text x="725" y="31">TOTAL</text>
<text x="736" y="31">SUB-PIECE</text>
<text x="757" y="31">UNIT</text>
<text x="784" y="31">MATERIAL</text>
<text x="819" y="31">LENGTH</text>
<text x="847" y="31">REMARKS</text>
<text x="874" y="31">UNIT</text>
<text x="890" y="31">TOTAL</text>
<text x="710" y="37">MARK</text>
<text x="726" y="37">QTY</text>
<text x="740" y="37">MARK</text>
<text x="758" y="37">QTY</text>
<text x="781" y="37">DESCRIPTION</text>
<text x="814" y="37">FT</text>
<text x="823" y="37">IN</text>
<text x="873" y="37">WEIGHT</text>
<text x="889" y="37">WEIGHT</text>
<text x="706" y="44">05B1016</text>
<text x="728" y="44">ONE</text>
<text x="769" y="44">BEAM</text>
<text x="836" y="44">PNT</text>
<text x="879" y="44">995</text>
<text x="893" y="44">995</text>
<text x="731" y="50">1</text>
<text x="736" y="50">05B1016</text>
<text x="764" y="50">1</text>
<text x="769" y="50">W16x36</text>
<text x="816" y="50">25</text>
<text x="821" y="50">9</text>
<text x="836" y="50">A992</text>
<text x="879" y="50">927</text>
<text x="893" y="50">927</text>
<text x="731" y="57">2</text>
<text x="736" y="57">a1133</text>
<text x="764" y="57">2</text>
<text x="769" y="57">L4x4x</text>
<text x="818" y="57">1</text>
<text x="821" y="57">0</text>
<text x="836" y="57">A36</text>
<text x="880" y="57">13</text>
<text x="895" y="57">26</text>
<text x="731" y="63">1</text>
<text x="736" y="63">a12</text>
<text x="764" y="63">1</text>
<text x="769" y="63">L6x4x</text>
<text x="818" y="63">0</text>
<text x="821" y="63">10</text>
<text x="836" y="63">A36</text>
<text x="880" y="63">10</text>
<text x="895" y="63">10</text>
<text x="731" y="69">1</text>
<text x="736" y="69">a14</text>
<text x="764" y="69">1</text>
<text x="769" y="69">L6x4x</text>
<text x="818" y="69">0</text>
<text x="821" y="69">10</text>
<text x="836" y="69">A36</text>
<text x="880" y="69">10</text>
<text x="895" y="69">10</text>
<text x="731" y="76">2</text>
<text x="736" y="76">a1031</text>
<text x="764" y="76">2</text>
<text x="769" y="76">L4x4x</text>
<text x="818" y="76">1</text>
<text x="821" y="76">0</text>
<text x="836" y="76">A36</text>
<text x="882" y="76">8</text>
<text x="895" y="76">16</text>
<text x="731" y="82">4</text>
<text x="764" y="82">4</text>
<text x="772" y="82">DiaF1852N</text>
<text x="818" y="82">0</text>
<text x="821" y="82">2</text>
<text x="882" y="82">1</text>
<text x="896" y="82">3</text>
<text x="731" y="88">4</text>
<text x="764" y="88">4</text>
<text x="772" y="88">DiaF1852N</text>
<text x="818" y="88">0</text>
<text x="821" y="88">2</text>
<text x="882" y="88">1</text>
<text x="896" y="88">3</text>
<text x="769" y="101">FIELDBOLTS</text>
<text x="731" y="107">8</text>
<text x="772" y="107">DiaF1852N</text>
<text x="818" y="107">0</text>
<text x="821" y="107">2</text>
<text x="731" y="114">8</text>
<text x="772" y="114">DiaF1852N</text>
<text x="818" y="114">0</text>
<text x="821" y="114">2</text>
<text x="731" y="120">6</text>
<text x="772" y="120">DiaA325N</text>
<text x="818" y="120">0</text>
<text x="821" y="120">1</text>
</g>
<g font-size="4.7">
<text x="270" y="159">(-6</text>
<text x="280" y="159">)</text>
<text x="370" y="158">1/</text>
<text x="373" y="160">8</text>
<text x="387" y="158">1/</text>
<text x="390" y="160">8</text>
<text x="472" y="159">(-6</text>
<text x="482" y="159">)</text>
<text x="310" y="169">1/</text>
<text x="313" y="170">16</text>
<text x="440" y="169">1/</text>
<text x="442" y="170">16</text>
<text x="329" y="177">3/</text>
<text x="332" y="179">4</text>
<text x="345" y="177">3/</text>
<text x="348" y="179">4</text>
<text x="365" y="177">3/</text>
<text x="368" y="179">4</text>
<text x="381" y="177">3/</text>
<text x="384" y="179">4</text>
<text x="401" y="177">3/</text>
<text x="404" y="179">4</text>
<text x="417" y="177">3/</text>
<text x="420" y="179">4</text>
<text x="337" y="190">1/</text>
<text x="340" y="192">2</text>
<text x="373" y="190">1/</text>
<text x="376" y="192">2</text>
<text x="409" y="190">1/</text>
<text x="412" y="192">2</text>
<text x="334" y="203" transform="rotate(-90 334 203)">16</text>
<text x="342" y="203" transform="rotate(-90 342 203)">16</text>
<text x="370" y="203" transform="rotate(-90 370 203)">16</text>
<text x="377" y="203" transform="rotate(-90 377 203)">16</text>
<text x="406" y="203" transform="rotate(-90 406 203)">16</text>
<text x="413" y="203" transform="rotate(-90 413 203)">16</text>
<text x="332" y="207" transform="rotate(-90 332 207)">13/</text>
<text x="340" y="205" transform="rotate(-90 340 205)">5/</text>
<text x="368" y="207" transform="rotate(-90 368 207)">13/</text>
<text x="376" y="205" transform="rotate(-90 376 205)">5/</text>
<text x="404" y="207" transform="rotate(-90 404 207)">13/</text>
<text x="412" y="205" transform="rotate(-90 412 205)">5/</text>
<text x="349" y="220">9/</text>
<text x="352" y="222">16</text>
<text x="385" y="220">9/</text>
<text x="388" y="222">16</text>
<text x="421" y="220">9/</text>
<text x="424" y="222">16</text>
<text x="311" y="225" transform="rotate(-90 311 225)">3/</text>
<text x="313" y="222" transform="rotate(-90 313 222)">4</text>
<text x="310" y="256">1/</text>
<text x="313" y="257">16</text>
<text x="440" y="256">1/</text>
<text x="442" y="257">16</text>
<text x="464" y="264" transform="rotate(-90 464 264)">8</text>
<text x="462" y="266" transform="rotate(-90 462 266)">1/</text>
<text x="278" y="273">1/</text>
<text x="280" y="275">2</text>
<text x="276" y="282">1/</text>
<text x="472" y="277">1/</text>
<text x="475" y="278">2</text>
<text x="278" y="283">2</text>
<text x="470" y="287">1/</text>
<text x="253" y="292" transform="rotate(-90 253 292)">2</text>
<text x="473" y="289">2</text>
<text x="251" y="294" transform="rotate(-90 251 294)">1/</text>
<text x="470" y="295">3/</text>
<text x="473" y="297">4</text>
<text x="482" y="311" transform="rotate(-90 482 311)">1/</text>
<text x="483" y="309" transform="rotate(-90 483 309)">2</text>
<text x="560" y="309" transform="rotate(-90 560 309)">16</text>
<text x="547" y="316" transform="rotate(-90 547 316)">7/</text>
<text x="549" y="313" transform="rotate(-90 549 313)">16</text>
<text x="559" y="313" transform="rotate(-90 559 313)">15/</text>
<text x="313" y="329" transform="rotate(-90 313 329)">8</text>
<text x="427" y="329" transform="rotate(-90 427 329)">8</text>
<text x="503" y="329">9/</text>
<text x="311" y="331" transform="rotate(-90 311 331)">7/</text>
<text x="426" y="331" transform="rotate(-90 426 331)">7/</text>
<text x="503" y="335">1/</text>
<text x="505" y="330">16</text>
<text x="559" y="333" transform="rotate(-90 559 333)">1/</text>
<text x="560" y="331" transform="rotate(-90 560 331)">2</text>
<text x="243" y="338">9/</text>
<text x="246" y="340">16</text>
<text x="504" y="342">3/</text>
<text x="505" y="337">2</text>
<text x="246" y="345">1/</text>
<text x="249" y="346">2</text>
<text x="506" y="343">4</text>
<text x="245" y="352">13/</text>
<text x="249" y="354">16</text>
<text x="502" y="349">13/</text>
<text x="506" y="351">16</text>
<text x="565" y="354" transform="rotate(-90 565 354)">1/</text>
<text x="567" y="351" transform="rotate(-90 567 351)">2</text>
<text x="614" y="353">1/</text>
<text x="590" y="355">1/</text>
<text x="592" y="357">2</text>
<text x="617" y="354">4</text>
<text x="565" y="365" transform="rotate(-90 565 365)">13/</text>
<text x="567" y="361" transform="rotate(-90 567 361)">16</text>
<text x="580" y="364">1/</text>
<text x="582" y="366">2</text>
<text x="317" y="376" transform="rotate(-90 317 376)">9/</text>
<text x="319" y="373" transform="rotate(-90 319 373)">16</text>
<text x="444" y="377" transform="rotate(-90 444 377)">16</text>
<text x="442" y="380" transform="rotate(-90 442 380)">9/</text>
<text x="373" y="393">7/</text>
<text x="375" y="395">8</text>
<text x="379" y="393">5/</text>
<text x="382" y="395">16</text>
<text x="373" y="401">7/</text>
<text x="375" y="403">16</text>
<text x="371" y="409">1/</text>
<text x="373" y="410">8</text>
<text x="377" y="409">13/</text>
<text x="381" y="410">16</text>
<text x="342" y="427">3/</text>
<text x="344" y="429">4</text>
<text x="355" y="427">1/</text>
<text x="358" y="429">2</text>
</g>
<g font-size="4.2">
<text x="823" y="49">1/</text>
<text x="825" y="51">8</text>
<text x="776" y="56">1/</text>
<text x="778" y="57">2</text>
<text x="776" y="62">3/</text>
<text x="778" y="63">8</text>
<text x="776" y="68">3/</text>
<text x="778" y="70">8</text>
<text x="776" y="75">5/</text>
<text x="778" y="76">16</text>
<text x="769" y="81">3/</text>
<text x="770" y="82">4</text>
<text x="823" y="81">1/</text>
<text x="825" y="82">2</text>
<text x="769" y="87">3/</text>
<text x="770" y="89">4</text>
<text x="769" y="106">3/</text>
<text x="770" y="108">4</text>
<text x="823" y="106">1/</text>
<text x="825" y="108">4</text>
<text x="769" y="113">3/</text>
<text x="769" y="119">1/</text>
<text x="770" y="114">4</text>
<text x="823" y="119">1/</text>
<text x="770" y="121">2</text>
<text x="825" y="121">2</text>
</g>
<g font-size="4">
<text x="273" y="158">15/</text>
<text x="277" y="160">16</text>
<text x="476" y="158">15/</text>
<text x="479" y="160">16</text>
</g>
<g font-size="3.7">
<text x="17" y="551" transform="rotate(-90 17 551)">03:33:32</text>
<text x="17" y="562" transform="rotate(-90 17 562)">2025</text>
<text x="17" y="570" transform="rotate(-90 17 570)">Jul 29</text>
<text x="17" y="593" transform="rotate(-90 17 593)">PRINTED ON</text>
</g>
</svg>
